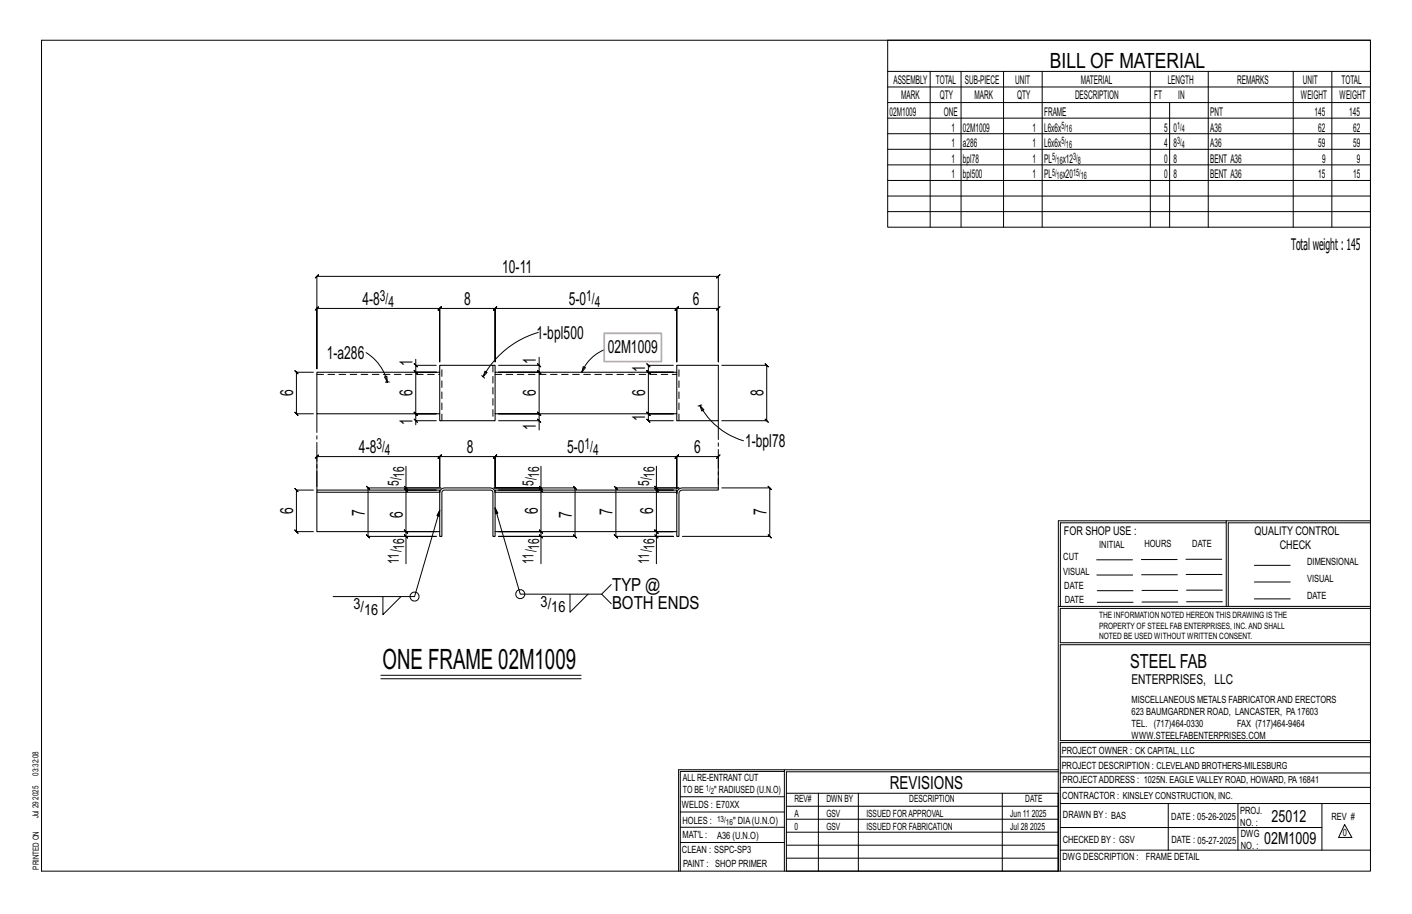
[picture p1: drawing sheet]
<svg xmlns="http://www.w3.org/2000/svg" width="432mm" height="279mm" viewBox="0 0 432 279" stroke-linecap="round" stroke-linejoin="round" font-family="sans-serif">
<g fill="none" stroke="#000" stroke-width=".31">
<path d="M12.7 12.3h406.4v254h-406.4zM271.5 12.3h147.6v57.2h-147.6zM271.5 21.8h147.6M271.5 26.6h147.6M271.5 31.4h147.6M271.5 36.1h147.6M284.5 21.8v47.7M293.9 21.8v47.7M306.9 21.8v47.7M318.7 21.8v47.7M351.8 21.8v47.7M357.7 31.4v38.1"/>
<path d="M369.5 21.8v47.7M395.5 21.8v47.7M407.3 21.8v47.7M271.5 40.9h147.6M271.5 45.6h147.6M271.5 50.4h147.6M271.5 55.2h147.6M271.5 59.9h147.6M271.5 64.7h147.6M96.4 85l1-1-.5 .5h122.8l-.5 .5 1-1-.5 .5v26.1v-16.3l.5-.5-1 1 .5-.5h-12.7l.5-.5-1 1 .5-.5v16.3v-16.3l.5-.5-1 1 .5-.5h-55.6l.5-.5-1 1 .5-.5v16.3v-16.3l.5-.5-1 1 .5-.5h-16.9l.5-.5-1 1 .5-.5v16.3v-16.3l.5-.5-1 1 .5-.5h-37.6l.5-.5-1 1 .5-.5v18.4v-28.2zM95.8 113.8h-5.2l-.5-.5 1 1-.5-.5v12.7l-.5-.5 1 1-.5-.5h5.2M112 107.8a14.5 14.5 0 0 1 6.4 9"/>
<path d="M117.6 115.2l.7-.2 .1 1.8zM117.9 116.8h.5M118.4 116.8h.6M126.6 111.2l1 1zM127.1 111.7v2.1l-.5-.5 1 1-.5-.5h6.3h-6.3l-.5-.5 1 1-.5-.5v12.7l-.5-.5 1 1-.5-.5h6.3h-6.3l-.5-.5 1 1-.5-.5v2.1M127.1 109.8v1.9h6.3M147.4 114.7l.3 .5M147.7 115.2l.4 .4M148.3 113.5l.7 .3-1.3 1.4zM164.4 111.2l1 1zM164.6 101.6a28.3 28.3 0 0 0-16.9 13.6M164.9 111.7v2.1l-.5-.5 1 1-.5-.5h-12.4h12.4l-.5-.5 1 1-.5-.5v12.7l-.5-.5 1 1-.5-.5h-12.4h12.4l-.5-.5 1 1-.5-.5v2.1"/>
<path d="M164.9 109.2v2.5h-12.4M178.4 112.1l.6 .3-1.1 1.4zM184.7 107a12.5 12.5 0 0 0-6.8 6.8M205.9 111.7h-7.6l-.5-.5 1 1-.5-.5v2.1l-.5-.5 1 1-.5-.5h7.6h-7.6l-.5-.5 1 1-.5-.5v12.7l-.5-.5 1 1-.5-.5h7.6h-7.6l-.5-.5 1 1-.5-.5v2.1l-.5-.5 1 1-.5-.5h7.6M220.7 111.7h13.8l-.5-.5 1 1-.5-.5v16.9l-.5-.5 1 1-.5-.5h-13.8M126.6 128.1l1 1zM133.4 128.6h-6.3v1.2M152.5 128.6h12.4v2.8M164.4 128.1l1 1zM214 124l1.3 1.3-.7 .4zM214 124a22.4 22.4 0 0 0 13.3 10.7M214 124l-.5 .1"/>
<path d="M214.6 123.8l-.6 .2M95.8 149.8h-5.2l-.5-.5 1 1-.5-.5v12.7l-.5-.5 1 1-.5-.5h5.2M123.7 148.7l1 1zM124.2 149.2v.6l-.5-.5 1 1-.5-.5h9.2h-9.2l-.5-.5 1 1-.5-.5v12.7l-.5-.5 1 1-.5-.5h9.2M124.2 142.5v6.7h10.6h-22.2l-.5-.5 1 1-.5-.5v14.8l-.5-.5 1 1-.5-.5h20.8h-9.2v8.3M134.5 156l-.9 1.6 .7 .2 .2-1.8-7.7 26.4h-24.9M151.4 155.3l.1 1.7 .8-.2-.9-1.5 7.7 26.3h24.9l2.9-2.9M164.9 148.7l1 1zM165.4 142.5v6.7h-14.3h24.8l-.5-.5 1 1-.5-.5v14.8l-.5-.5 1 1-.5-.5h-23.4h12.9v8.3M165.4 149.2v.6l-.5-.5 1 1-.5-.5h-12.9h12.9l-.5-.5 1 1-.5-.5v12.7l-.5-.5 1 1-.5-.5h-12.9h12.9l-.5-.5 1 1-.5-.5v1.5M200.2 148.6l1 1zM200.7 149.1v.7l-.5-.5 1 1-.5-.5h5.2h-5.2l-.5-.5 1 1-.5-.5v12.7l-.5-.5 1 1-.5-.5h5.2h-5.2l-.5-.5 1 1-.5-.5v1.5"/>
<path d="M200.7 142.5v6.6h6.9h-19.3l-.5-.5 1 1-.5-.5v14.9l-.5-.5 1 1-.5-.5h17.6h-5.2v8.3M219.7 148.1v-8.5l.5-.5-1 1 .5-.5h-12.7l.5-.5-1 1 .5-.5v9.8v-9.8l.5-.5-1 1 .5-.5h-55.6l.5-.5-1 1 .5-.5v9.2v-9.2l.5-.5-1 1 .5-.5h-16.9l.5-.5-1 1 .5-.5v9.2v-9.2l.5-.5-1 1 .5-.5h-37.6l.5-.5-1 1 .5-.5v9.2M220.7 149.1h14.7l-.5-.5 1 1-.5-.5v14.9l-.5-.5 1 1-.5-.5h-26.7M375 159.8h-50.7v25.6M375 159.2h-51.3l-.1 107.1M419.1 159.2h-44.1v26.2M419.1 159.8h-43.5v25.6M123.7 163.5l1 1zM124.2 162.5l-.5-.5 1 1-.5-.5v1.5M164.9 163.5l1 1zM200.2 163.5l1 1zM335.4 171.1h10.9"/>
<path d="M335.4 175.8h11M349 171h11M349.1 175.7h11M362.7 171h10.9M362.7 175.6h11M383.6 172.8h11M383.6 177.9h11M117.1 182.4v5.5l5.5-5.5M174.3 181.6v5.6l5.5-5.6M184 181.6l2.9 3M323.7 185.4h95.4M335.5 184.1h11"/>
<path d="M335.5 180.6h11M349.2 184h11M349.2 180.5h11M362.9 180.4h10.9M362.9 184h10.9M383.6 183.1h11M419.1 186h-94.9v10.5h94.9M419.1 197.1h-94.9v29.3h94.9v.6h-94.9v39.3M116.5 206.4h61.2M116.5 207.5h61.2M239.9 235.8h-31.9v30.5M239.9 235.3h-32.4v31"/>
<path d="M323.6 235.3h-83.7v31M323.6 235.9h-83.1v6.6M324.2 236.3h94.9M324.2 231.4h94.9M208 252.9h31.9M208 257.5h31.9M208 243.6h31.9M208 248.2h31.9M240.5 242.5h83.1v23.8h-83.1zM240.5 258.4h83.1M240.5 254.4h83.1M240.5 250.4h83.1"/>
<path d="M240.5 246.5h83.1M250.3 242.5v23.8M262.5 242.5v23.8M306.5 242.5v23.8M324.2 253h80.1M324.2 245.6h94.9M324.2 259.9h94.9M324.2 240.7h94.9M357.3 245.6v14.3M378.6 245.6v14.3M404.3 245.6v14.3M411.2 252.1l2.2 3.9h-4z"/>
<path d="M240.5 262.3h83.1"/>
<circle cx="126.8" cy="182.4" r="1.38"/>
<circle cx="159.1" cy="181.6" r="1.38"/>
</g>
<g fill="none" stroke="#000" stroke-width=".32">
<path d="M96.9 113.8h37.6v12.7h-37.6zM151.4 113.8h55.6v12.7h-55.6zM151.4 113.8v-2.1h-16.9v2.1M207 113.8v-2.1h12.7v16.9h-12.7v-2.1M151.4 126.5v2.1h-16.9v-2.1M96.9 149.8h37.6v.7h-37.6zM96.9 150.5v12h37.6M134.5 150.5h.1M135.2 149.3l.7-.1h14.1l.7 .1 .5 .5 .2 .7v13.5h-.7v-13.5l-.1-.3-.6-.4-14.5 .1-.4 .6v13.5h-.6v-13.5l.2-.7zM151.4 149.8h55.6v.7h-55.6zM151.4 150.5h.1M207 150.5v13.5h.6v-13.1l.3-.8 .8-.3h11v-.7h-11a1.72 1.72 0 0 0-1.7 1.8"/>
<path d="M151.4 162.5h55.6"/>
</g>
<path d="M96.9 114.5h37.6M150.7 111.7v16.9M151.4 114.5h55.6M135.1 128.6v-16.9M207.6 128.6v-16.9" fill="none" stroke="#000" stroke-width=".31" stroke-dasharray="2 1.4"/>
<path d="M184.8 101.9h17.5v8.6h-17.5z" fill="none" stroke="#f0f" stroke-width=".5"/>
<path d="M219.7 128.6v20.5M96.9 149.8v-23.3" fill="none" stroke="#000" stroke-width=".31" stroke-dasharray="5.8 1 1 1"/>
<text font-size="8.6" x="117" y="204.5">ONE FRAME 02M1009</text>
<text font-size="6.4" x="321.1" y="20.7">BILL OF MATERIAL</text>
<text font-size="5.9" x="345.6" y="204.1">STEEL FAB</text>
<g font-size="5.5">
<text x="153.6" y="83.5">10-11</text>
<text x="110.8" y="93.3">4-8</text>
<text x="141.9" y="93.3">8</text>
<text x="173.9" y="93.3">5-0</text>
<text x="211.9" y="93.3">6</text>
<text x="164.1" y="103.5">1-bpl500</text>
<text x="185.8" y="108">02M1009</text>
<text x="99.9" y="109.7">1-a286</text>
<text x="126.2" y="111.9" transform="rotate(-90 126.2 111.9)">1</text>
<text x="163.9" y="111.3" transform="rotate(-90 163.9 111.3)">1</text>
<text x="197.3" y="113.8" transform="rotate(-90 197.3 113.8)">1</text>
<text x="89.7" y="121.2" transform="rotate(-90 89.7 121.2)">6</text>
<text x="126.2" y="121.2" transform="rotate(-90 126.2 121.2)">6</text>
<text x="163.9" y="121.2" transform="rotate(-90 163.9 121.2)">6</text>
<text x="197.3" y="121.2" transform="rotate(-90 197.3 121.2)">6</text>
<text x="233.5" y="121.2" transform="rotate(-90 233.5 121.2)">8</text>
<text x="126.2" y="129.8" transform="rotate(-90 126.2 129.8)">1</text>
<text x="163.9" y="131.4" transform="rotate(-90 163.9 131.4)">1</text>
<text x="197.3" y="128.6" transform="rotate(-90 197.3 128.6)">1</text>
<text x="227.9" y="136.7">1-bpl78</text>
<text x="109.8" y="138.6">4-8</text>
<text x="142.8" y="138.6">8</text>
<text x="173.4" y="138.6">5-0</text>
<text x="212.3" y="138.6">6</text>
<text x="89.7" y="157.2" transform="rotate(-90 89.7 157.2)">6</text>
<text x="111.6" y="157.7" transform="rotate(-90 111.6 157.7)">7</text>
<text x="123.2" y="158.3" transform="rotate(-90 123.2 158.3)">6</text>
<text x="164.4" y="157.2" transform="rotate(-90 164.4 157.2)">6</text>
<text x="174.9" y="158.3" transform="rotate(-90 174.9 158.3)">7</text>
<text x="187.4" y="157.6" transform="rotate(-90 187.4 157.6)">7</text>
<text x="199.7" y="157.2" transform="rotate(-90 199.7 157.2)">6</text>
<text x="234.4" y="157.6" transform="rotate(-90 234.4 157.6)">7</text>
<text x="187.2" y="180.6">TYP @</text>
<text x="187.2" y="186.2">BOTH ENDS</text>
<text x="272.2" y="241.1">REVISIONS</text>
</g>
<g font-size="5.1">
<text x="388.9" y="251.3">25012</text>
<text x="386.6" y="258.1">02M1009</text>
</g>
<text font-size="4.9" x="394.8" y="76.4">Totalweight : 145</text>
<g font-size="4.7">
<text x="116.2" y="92.1">3/</text>
<text x="118.8" y="93.7">4</text>
<text x="179.2" y="92.1">1/</text>
<text x="181.9" y="93.7">4</text>
<text x="115.1" y="137.3">3/</text>
<text x="178.7" y="137.3">1/</text>
<text x="117.7" y="139">4</text>
<text x="181.4" y="139">4</text>
<text x="121.9" y="148.6" transform="rotate(-90 121.9 148.6)">5/</text>
<text x="123.6" y="146" transform="rotate(-90 123.6 146)">16</text>
<text x="163.2" y="148.6" transform="rotate(-90 163.2 148.6)">5/</text>
<text x="164.9" y="146" transform="rotate(-90 164.9 146)">16</text>
<text x="198.5" y="148.6" transform="rotate(-90 198.5 148.6)">5/</text>
<text x="200.2" y="146" transform="rotate(-90 200.2 146)">16</text>
<text x="123.6" y="168" transform="rotate(-90 123.6 168)">16</text>
<text x="164.9" y="168" transform="rotate(-90 164.9 168)">16</text>
<text x="200.2" y="168" transform="rotate(-90 200.2 168)">16</text>
<text x="121.9" y="172.3" transform="rotate(-90 121.9 172.3)">11/</text>
<text x="163.2" y="172.3" transform="rotate(-90 163.2 172.3)">11/</text>
<text x="198.5" y="172.3" transform="rotate(-90 198.5 172.3)">11/</text>
<text x="165.3" y="185.5">3/</text>
<text x="108.1" y="186.2">3/</text>
<text x="111.4" y="187.9">16</text>
<text x="168.6" y="187.1">16</text>
</g>
<text font-size="4.2" x="346" y="209.1">ENTERPRISES, LLC</text>
<g font-size="3.7">
<text x="273.2" y="25.6">ASSEMBLY</text>
<text x="286.2" y="25.6">TOTAL</text>
<text x="295.1" y="25.6">SUB-PIECE</text>
<text x="310.4" y="25.6">UNIT</text>
<text x="330.5" y="25.6">MATERIAL</text>
<text x="357.1" y="25.6">LENGTH</text>
<text x="378.3" y="25.6">REMARKS</text>
<text x="398.4" y="25.6">UNIT</text>
<text x="410.2" y="25.6">TOTAL</text>
<text x="272.1" y="35.5">02M1009</text>
<text x="275.6" y="30.4">MARK</text>
<text x="287.4" y="30.4">QTY</text>
<text x="288.6" y="35.5">ONE</text>
<text x="298" y="30.4">MARK</text>
<text x="311" y="30.4">QTY</text>
<text x="319.3" y="35.5">FRAME</text>
<text x="328.7" y="30.4">DESCRIPTION</text>
<text x="353" y="30.4">FT</text>
<text x="360.3" y="30.4">IN</text>
<text x="370.1" y="35.5">PNT</text>
<text x="397.8" y="30.4">WEIGHT</text>
<text x="402" y="35.5">145</text>
<text x="409.6" y="30.4">WEIGHT</text>
<text x="412.6" y="35.5">145</text>
<text x="290.9" y="40.2">1</text>
<text x="294.5" y="40.2">02M1009</text>
<text x="315.8" y="40.2">1</text>
<text x="319.3" y="40.2">L6x6x</text>
<text x="356" y="40.2">5</text>
<text x="358.9" y="40.2">0</text>
<text x="370.1" y="40.2">A36</text>
<text x="403.2" y="40.2">62</text>
<text x="413.8" y="40.2">62</text>
<text x="290.9" y="45">1</text>
<text x="294.5" y="45">a286</text>
<text x="315.8" y="45">1</text>
<text x="319.3" y="45">L6x6x</text>
<text x="356" y="45">4</text>
<text x="358.9" y="45">8</text>
<text x="370.1" y="45">A36</text>
<text x="403.2" y="45">59</text>
<text x="413.8" y="45">59</text>
<text x="290.9" y="49.7">1</text>
<text x="294.5" y="49.7">bpl78</text>
<text x="315.8" y="49.7">1</text>
<text x="319.3" y="49.7">PL</text>
<text x="325" y="49.7">x12</text>
<text x="356" y="49.7">0</text>
<text x="358.9" y="49.7">8</text>
<text x="370.1" y="49.7">BENT A36</text>
<text x="404.3" y="49.7">9</text>
<text x="415" y="49.7">9</text>
<text x="290.9" y="54.5">1</text>
<text x="294.5" y="54.5">bpl500</text>
<text x="315.8" y="54.5">1</text>
<text x="319.3" y="54.5">PL</text>
<text x="325" y="54.5">x20</text>
<text x="356" y="54.5">0</text>
<text x="358.9" y="54.5">8</text>
<text x="370.1" y="54.5">BENT A36</text>
<text x="403.2" y="54.5">15</text>
<text x="413.8" y="54.5">15</text>
<text x="325.3" y="163.4">FOR SHOP USE :</text>
<text x="383.7" y="163.4">QUALITY CONTROL</text>
<text x="391.4" y="167.8">CHECK</text>
</g>
<g font-size="3.1">
<text x="324.6" y="39.4">5/</text>
<text x="326" y="40.5">16</text>
<text x="360" y="39.4">1/</text>
<text x="361.4" y="40.5">4</text>
<text x="324.6" y="44.1">5/</text>
<text x="326" y="45.3">16</text>
<text x="360" y="44.1">3/</text>
<text x="361.4" y="45.3">4</text>
<text x="321.7" y="48.9">5/</text>
<text x="321.7" y="53.7">5/</text>
<text x="323.1" y="50">16</text>
<text x="328.2" y="48.9">3/</text>
<text x="328.2" y="53.7">15/</text>
<text x="329.6" y="50">8</text>
<text x="323.1" y="54.8">16</text>
<text x="330.5" y="54.8">16</text>
<text x="336.2" y="167.4">INITIAL</text>
<text x="350" y="167.1">HOURS</text>
<text x="364.6" y="167.2">DATE</text>
<text x="325.2" y="171.3">CUT</text>
<text x="399.8" y="172.8">DIMENSIONAL</text>
<text x="325.1" y="175.8">VISUAL</text>
<text x="399.8" y="177.9">VISUAL</text>
<text x="325.5" y="180">DATE</text>
<text x="325.7" y="184.4">DATE</text>
<text x="399.8" y="183.1">DATE</text>
<text x="346" y="215">MISCELLANEOUS METALS FABRICATORAND ERECTORS</text>
<text x="346" y="218.6">623 BAUMGARDNER ROAD, LANCASTER, PA17603</text>
<text x="346" y="225.8">WWW.STEELFABENTERPRISES.COM</text>
<text x="346" y="222.2">TEL. (717)464-0330</text>
<text x="378.3" y="222.2">FAX (717)464-9464</text>
<text x="324.7" y="230.5">PROJECT OWNER : CK CAPITAL, LLC</text>
<text x="208.8" y="238.8">ALL RE-ENTRANT CUT</text>
<text x="324.7" y="235.1">PROJECT DESCRIPTION : CLEVELAND BROTHERS-MILESBURG</text>
<text x="324.9" y="239.5">PROJECTADDRESS : 1025N. EAGLE VALLEY ROAD, HOWARD, PA16841</text>
<text x="208.8" y="242.5">TO BE</text>
<text x="218.4" y="242.5">&quot; RADIUSED (U.N.O)</text>
<text x="242.9" y="245.3">REV#</text>
<text x="252.7" y="245.3">DWN BY</text>
<text x="278.1" y="245.3">DESCRIPTION</text>
<text x="313.5" y="245.3">DATE</text>
<text x="324.9" y="244.2">CONTRACTOR : KINSLEY CONSTRUCTION, INC.</text>
<text x="208.5" y="247">WELDS : E70XX</text>
<text x="208.7" y="251.7">HOLES :</text>
<text x="224.2" y="251.8">&quot; DIA(U.N.O)</text>
<text x="242.9" y="249.9">A</text>
<text x="252.7" y="249.9">GSV</text>
<text x="264.9" y="249.9">ISSUED FORAPPROVAL</text>
<text x="309" y="249.9">Jun 11</text>
<text x="315.5" y="249.9">2025</text>
<text x="325.1" y="250">DRAWN BY : BAS</text>
<text x="358.2" y="250.5">DATE : 05-26-2025</text>
<text x="379.3" y="248.9">PROJ.</text>
<text x="407.2" y="250.5">REV #</text>
<text x="208.7" y="256.3">MAT'L :</text>
<text x="219.3" y="256.4">A36 (U.N.O)</text>
<text x="242.9" y="253.8">0</text>
<text x="252.7" y="253.8">GSV</text>
<text x="264.9" y="253.8">ISSUED FOR FABRICATION</text>
<text x="309" y="253.8">Jul 28</text>
<text x="315" y="253.8">2025</text>
<text x="325" y="257.6">CHECKED BY : GSV</text>
<text x="358.3" y="257.7">DATE : 05-27-2025</text>
<text x="379.3" y="252.5">NO. :</text>
<text x="379.5" y="255.9">DWG</text>
<text x="410.6" y="255.5">0</text>
<text x="208.6" y="260.7">CLEAN : SSPC-SP3</text>
<text x="324.9" y="262.9">DWG DESCRIPTION :</text>
<text x="350.4" y="263">FRAME DETAIL</text>
<text x="379.5" y="259.5">NO. :</text>
<text x="208.9" y="265">PAINT : SHOP PRIMER</text>
</g>
<g font-size="2.7">
<text x="336.1" y="189">THE INFORMATION NOTED HEREON THIS DRAWING IS THE</text>
<text x="336.1" y="195.4">NOTED BE USED WITHOUT WRITTEN CONSENT.</text>
<text x="336.1" y="192.2">PROPERTY OF STEEL FAB ENTERPRISES, INC.AND SHALL</text>
</g>
<g font-size="2.6">
<text x="215.9" y="241.8">1/</text>
<text x="217.4" y="242.7">2</text>
<text x="219.3" y="251.1">13/</text>
<text x="222" y="252.1">16</text>
</g>
<g font-size="2.5">
<text x="11.7" y="237.1" transform="rotate(-90 11.7 237.1)">03:32:08</text>
<text x="11.8" y="244.4" transform="rotate(-90 11.8 244.4)">2025</text>
<text x="11.8" y="250.1" transform="rotate(-90 11.8 250.1)">Jul 29</text>
<text x="11.9" y="265.8" transform="rotate(-90 11.9 265.8)">PRINTED ON</text>
</g>
</svg>
